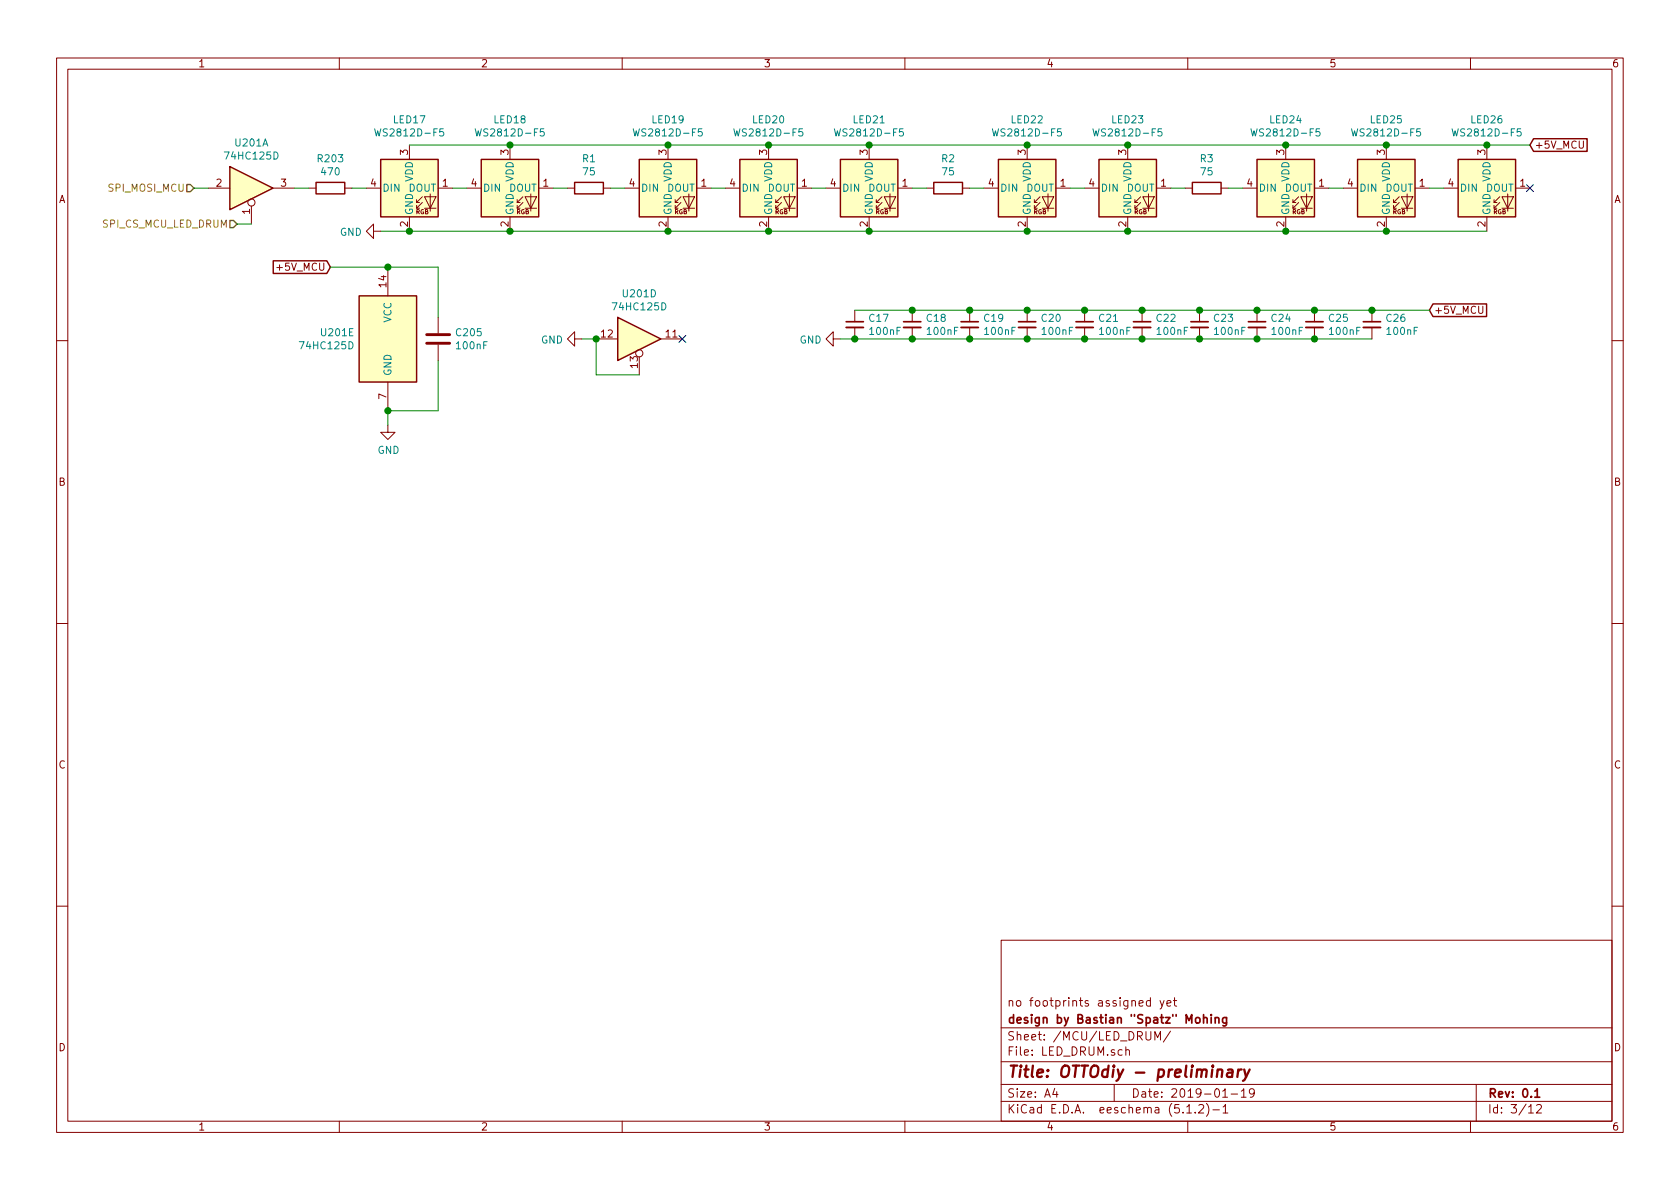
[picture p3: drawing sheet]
<svg xmlns="http://www.w3.org/2000/svg" width="297mm" height="210mm" viewBox="0 0 297 210" stroke-linecap="round" stroke-linejoin="round" font-family="sans-serif">
<g fill="none" stroke="#840000" stroke-width=".18">
<path d="M10 10.3h277v189.9h-277zM12 12.2h273v186.1h-273zM60 10.3v1.9M110 10.3v1.9M160 10.3v1.9M210 10.3v1.9M260 10.3v1.9M36.8 33.3h3.8M44.4 36.4v3.2M48.3 33.3h3.8M54.6 33.3h1.3M61 33.3h1.2"/>
<path d="M64.8 33.3h2.5M72.4 25.6v2.6M72.4 38.3v2.6M73.7 35.8h.5M74.7 35.8l-1 1v-.5M74.7 34.8l-1 1v-.5M75.1 34.8h2l-1 2zM75.1 36.8h2M76.1 34.3v3M77.5 33.3h2.5M82.5 33.3h2.6M90.2 25.6v2.6"/>
<path d="M90.2 38.3v2.6M91.4 35.8h.5M92.5 35.8l-1.1 1v-.5M92.5 34.8l-1.1 1v-.5M92.8 34.8h2.1l-1 2zM92.8 36.8h2.1M93.9 34.3v3M95.2 33.3h2.6M100.3 33.3h1.3M106.7 33.3h1.2M110.5 33.3h2.5M118.1 25.6v2.6"/>
<path d="M118.1 38.3v2.6M119.4 35.8h.5M120.4 35.8l-1 1v-.5M120.4 34.8l-1 1v-.5M120.8 34.8h2l-1 2zM120.8 36.8h2M121.8 34.3v3M123.2 33.3h2.5M128.3 33.3h2.5M135.9 25.6v2.6M135.9 38.3v2.6M137.2 35.8h.5"/>
<path d="M138.2 35.8l-1 1v-.5M138.2 34.8l-1 1v-.5M138.6 34.8h2l-1 2zM138.6 36.8h2M139.6 34.3v3M141 33.3h2.5M146 33.3h2.6M153.7 25.6v2.6M153.7 38.3v2.6M154.9 35.8h.5M156 35.8l-1.1 1v-.5M156 34.8l-1.1 1v-.5"/>
<path d="M156.3 34.8h2.1l-1 2zM156.3 36.8h2.1M157.4 34.3v3M158.7 33.3h2.6M163.8 33.3h1.3M170.2 33.3h1.2M174 33.3h2.5M181.6 25.6v2.6M181.6 38.3v2.6M182.9 35.8h.5M183.9 35.8l-1 1v-.5M183.9 34.8l-1 1v-.5"/>
<path d="M184.3 34.8h2l-1 2zM184.3 36.8h2M185.3 34.3v3M186.7 33.3h2.5M191.8 33.3h2.5M199.4 25.6v2.6M199.4 38.3v2.6M200.7 35.8h.5M201.7 35.8l-1 1v-.5M201.7 34.8l-1 1v-.5M202.1 34.8h2l-1 2zM202.1 36.8h2"/>
<path d="M203.1 34.3v3M204.5 33.3h2.5M209.5 33.3h1.3M215.9 33.3h1.3M219.7 33.3h2.5M227.3 25.6v2.6M227.3 38.3v2.6M228.6 35.8h.5M229.6 35.8l-1 1v-.5M229.6 34.8l-1 1v-.5M230 34.8h2l-1 2zM230 36.8h2"/>
<path d="M231 34.3v3M232.4 33.3h2.5M237.5 33.3h2.5M245.1 25.6v2.6M245.1 38.3v2.6M246.4 35.8h.5M247.4 35.8l-1 1v-.5M247.4 34.8l-1 1v-.5M247.8 34.8h2l-1 2zM247.8 36.8h2M248.8 34.3v3M250.2 33.3h2.5"/>
<path d="M255.3 33.3h2.5M262.9 25.6v2.6M262.9 38.3v2.6M264.2 35.8h.5M265.2 35.8l-1 1v-.5M265.2 34.8l-1 1v-.5M265.6 34.8h2l-1 2zM265.6 36.8h2M266.6 34.3v3M268 33.3h2.5M66 40.9v-1.3l-1.2 1.3 1.2 1.3v-1.3h1.3M68.6 47.2v5.1"/>
<path d="M77.5 56.1v2.8M101.6 59.9v-1.2l-1.3 1.2 1.3 1.3v-1.3h1.3M105.4 59.9h3.8M116.8 59.9h3.8M147.3 59.9v-1.2l-1.3 1.2 1.3 1.3v-1.3h1.3M151.1 54.9v2M151.1 57.9v2M161.3 54.9v2M161.3 57.9v2M171.4 54.9v2M171.4 57.9v2M181.6 54.9v2"/>
<path d="M181.6 57.9v2M191.8 54.9v2M191.8 57.9v2M201.9 54.9v2M201.9 57.9v2M212.1 54.9v2M212.1 57.9v2M222.2 54.9v2M222.2 57.9v2M232.4 54.9v2M232.4 57.9v2M242.6 54.9v2"/>
<path d="M242.6 57.9v2M10 60.2h2M68.6 75.2v1.2h1.2l-1.2 1.3-1.3-1.3h1.3M68.6 67.6v5M77.5 61v2.7M113 63.1v3.2M285 60.2h2M10 110.3h2M285 110.3h2M10 160.2h2M177 166.3h108v32h-108zM203.4 177l-.4-.1-.3 .3 .1 .6h.6"/>
<path d="M203.4 176.4v1.5M205.1 176.9l.4 1M205.8 176.9l-.5 1.4-.2 .1M206.3 177.4l.7-.1v-.3l-.4-.1-.3 .2 .1 .7h.6M207.5 176.9h.6M207.7 176.4v1.3l.4 .2M285 160.2h2M60 198.3v1.9M110 198.3v1.9M160 198.3v1.9M177 194.8h108M177 191.8h108"/>
<path d="M177 187.8h108M177 181.8h108M186.5 192.5l-.4 1h1M186.8 193v1M197 191.8v3M199.1 185.7a.37 .37 0 0 1 .6 .1v.8M199.1 185.1v1.5M202.6 182.4v1.2l.3 .3h.3l.3-.3v-1.2M204.2 183.9v-1.5l.5 1.1 .5-1.1v1.5M207 182.3l-1.3 2M209.8 195.8l.5-.5v1.5M209.8 196.8h.9"/>
<path d="M210 198.3v1.9M211.3 196.7v.1M212 195.5l.2-.2h.3l.3 .5-.9 1h.9M213.3 195.1a1.71 1.71 0 0 1 0 2.3M214.5 196.3h1.1M216.2 194h.8M216.3 195.8l.4-.5v1.5M216.3 196.8h.8M217.7 193.5h1.1M219.5 193l.4-.5v1.5M219.5 194h.8M221.8 193.2l-.3 .3h-.3l-.3-.3v-.4l.2-.2 .4-.1 .2 .2a1.13 1.13 0 0 1-.2 1.2l-.4 .1"/>
<path d="M260 198.3v1.9M261 191.8v6.5M270.3 195.8l.4-.5v1.5M270.3 196.8h.8M271.7 195.5l.2-.2h.4l.2 .5-.9 1h.9"/>
<circle cx="44.4" cy="35.8" r=".63"/>
<circle cx="113" cy="62.5" r=".63"/>
</g>
<g fill="none" stroke="#840000" stroke-width=".3">
<path d="M149.6 56.9h3.1M159.8 56.9h3M169.9 56.9h3.1M180.1 56.9h3M190.2 56.9h3.1M200.4 56.9h3.1M210.6 56.9h3M220.7 56.9h3.1M230.9 56.9h3M241 56.9h3.1M212.8 179.4v1.5M214.1 179.4v.2"/>
<path d="M214.1 179.9v1M214.9 179.9v1M216.9 179.9v1.2l-.3 .3h-.4M212.8 180.1l.2-.2 .4 .1v.9M214.9 180.1v-.1a.37 .37 0 0 1 .6 .1v.8M216.9 180l-.5-.1-.2 .3v.6l.2 .1 .5-.1M271.4 193l.4-.5v1.5M271.4 194h.8"/>
</g>
<path d="M215.3 189.3a.5 .5 0 0 1 .8 .1l-.1 1M217.1 189.2h.8l-.1 1.2M217.9 189.6l-.7 .1a.41 .41 0 0 0-.3 .3 .41 .41 0 0 0 .2 .4l.7-.1M218.9 189.1l-.1 1.3M219.5 189.1a.55 .55 0 0 0-.6 .4M220 189.1l.3 1.3M221 189.1l-.9 1.8-.3 .2" fill="none" stroke="#840000" stroke-width=".41"/>
<path d="M33 32.6h.7l.6 .7-.6 .6h-.7zM40.6 39h.7l.6 .6-.6 .7h-.7z" fill="none" stroke="#848400" stroke-width=".25"/>
<g fill="#ffffc2" stroke="#ffffc2" stroke-width=".18">
<path d="M40.6 29.5l7.7 3.8-7.7 3.8z"/>
<path d="M63.5 52.3h10.2v15.3h-10.2z"/>
<path d="M67.3 28.2h10.2v10.1h-10.2z"/>
<path d="M85.1 28.2h10.1v10.1h-10.1z"/>
<path d="M113 28.2h10.2v10.1h-10.2z"/>
<path d="M130.8 28.2h10.2v10.1h-10.2z"/>
<path d="M148.6 28.2h10.1v10.1h-10.1z"/>
<path d="M176.5 28.2h10.2v10.1h-10.2z"/>
<path d="M194.3 28.2h10.2v10.1h-10.2z"/>
<path d="M222.2 28.2h10.2v10.1h-10.2z"/>
<path d="M240 28.2h10.2v10.1h-10.2z"/>
<path d="M257.8 28.2h10.2v10.1h-10.2z"/>
<path d="M109.2 56.1l7.6 3.8-7.6 3.8z"/>
</g>
<g fill="none" stroke="#840000" stroke-width=".25">
<path d="M40.6 29.5l7.7 3.8-7.7 3.8zM55.9 32.3h5.1v2h-5.1zM67.3 28.2h10.2v10.1h-10.2zM85.1 28.2h10.1v10.1h-10.1zM101.6 32.3h5.1v2h-5.1zM113 28.2h10.2v10.1h-10.2zM130.8 28.2h10.2v10.1h-10.2zM148.6 28.2h10.1v10.1h-10.1zM165.1 32.3h5.1v2h-5.1zM176.5 28.2h10.2v10.1h-10.2zM194.3 28.2h10.2v10.1h-10.2zM210.8 32.3h5.1v2h-5.1z"/>
<path d="M222.2 28.2h10.2v10.1h-10.2zM240 28.2h10.2v10.1h-10.2zM257.8 28.2h10.2v10.1h-10.2zM271.1 24.5h9.5v2.3h-9.5l-.6-1.2zM48.3 46.1h9.5l.6 1.1-.6 1.2h-9.5zM63.5 52.3h10.2v15.3h-10.2zM109.2 56.1l7.6 3.8-7.6 3.8zM253.4 53.7h9.4v2.3h-9.4l-.7-1.1z"/>
</g>
<g fill="none" stroke="#008400" stroke-width=".18">
<path d="M34.3 33.3h2.5M41.9 39.6h2.5M52.1 33.3h2.5M62.2 33.3h2.6M72.4 25.6h198.1M80 33.3h2.5M97.8 33.3h2.5M107.9 33.3h2.6M125.7 33.3h2.6M143.5 33.3h2.5M161.3 33.3h2.5M171.4 33.3h2.6"/>
<path d="M189.2 33.3h2.6M207 33.3h2.5M217.2 33.3h2.5M234.9 33.3h2.6M252.7 33.3h2.6M58.4 47.2h19.1v8.9M67.3 40.9h195.6M102.9 59.9h2.5v6.4h7.6M148.6 59.9h94M151.1 54.9h101.6M77.5 63.7v8.9h-8.9v2.6"/>
</g>
<path d="M75.4 59.2h4.1M75.4 60.7h4.1" fill="none" stroke="#840000" stroke-width=".51"/>
<g fill="#008400" stroke="#008400" stroke-width=".25">
<circle cx="68.6" cy="47.2" r=".51"/>
<circle cx="68.6" cy="72.6" r=".51"/>
<circle cx="90.2" cy="25.6" r=".51"/>
<circle cx="118.1" cy="25.6" r=".51"/>
<circle cx="135.9" cy="25.6" r=".51"/>
<circle cx="153.7" cy="25.6" r=".51"/>
<circle cx="181.6" cy="25.6" r=".51"/>
<circle cx="199.4" cy="25.6" r=".51"/>
<circle cx="227.3" cy="25.6" r=".51"/>
<circle cx="245.1" cy="25.6" r=".51"/>
<circle cx="262.9" cy="25.6" r=".51"/>
<circle cx="72.4" cy="40.9" r=".51"/>
<circle cx="90.2" cy="40.9" r=".51"/>
<circle cx="118.1" cy="40.9" r=".51"/>
<circle cx="135.9" cy="40.9" r=".51"/>
<circle cx="153.7" cy="40.9" r=".51"/>
<circle cx="181.6" cy="40.9" r=".51"/>
<circle cx="199.4" cy="40.9" r=".51"/>
<circle cx="227.3" cy="40.9" r=".51"/>
<circle cx="245.1" cy="40.9" r=".51"/>
<circle cx="161.3" cy="54.9" r=".51"/>
<circle cx="171.5" cy="54.9" r=".51"/>
<circle cx="181.6" cy="54.9" r=".51"/>
<circle cx="191.8" cy="54.9" r=".51"/>
<circle cx="201.9" cy="54.9" r=".51"/>
<circle cx="212.1" cy="54.9" r=".51"/>
<circle cx="222.3" cy="54.9" r=".51"/>
<circle cx="232.4" cy="54.9" r=".51"/>
<circle cx="242.6" cy="54.9" r=".51"/>
<circle cx="151.1" cy="59.9" r=".51"/>
<circle cx="161.3" cy="59.9" r=".51"/>
<circle cx="171.5" cy="59.9" r=".51"/>
<circle cx="181.6" cy="59.9" r=".51"/>
<circle cx="191.8" cy="59.9" r=".51"/>
<circle cx="201.9" cy="59.9" r=".51"/>
<circle cx="212.1" cy="59.9" r=".51"/>
<circle cx="222.3" cy="59.9" r=".51"/>
<circle cx="232.4" cy="59.9" r=".51"/>
<circle cx="105.4" cy="59.9" r=".51"/>
</g>
<g fill="none" stroke="#008484" stroke-width=".18">
<path d="M66.2 22.8l.3 1.2 .3-.9 .2 .9 .3-1.2M78.4 22.8h-.6l-.1 .6 .5-.1 .3 .2v.3l-.3 .2-.5-.1M84 22.8l.3 1.2 .3-.9 .2 .9 .3-1.2M96.2 22.8h-.6l-.1 .6 .5-.1 .2 .2v.3l-.2 .2-.5-.1M112 22.8l.3 1.2 .2-.9 .3 .9 .3-1.2M124.1 22.8h-.6l-.1 .6 .5-.1 .3 .2v.3l-.3 .2-.5-.1M129.7 22.8l.3 1.2 .3-.9 .2 .9 .3-1.2M141.9 22.8h-.6l-.1 .6 .5-.1 .3 .2v.3l-.3 .2-.5-.1M147.5 22.8l.3 1.2 .3-.9 .2 .9 .3-1.2M159.7 22.8h-.6l-.1 .6 .5-.1 .2 .2v.3l-.2 .2-.5-.1M175.5 22.8l.3 1.2 .2-.9 .3 .9 .3-1.2M187.6 22.8h-.6l-.1 .6 .5-.1 .3 .2v.3l-.3 .2-.5-.1"/>
<path d="M193.2 22.8l.3 1.2 .3-.9 .2 .9 .3-1.2M205.4 22.8h-.6l-.1 .6 .5-.1 .3 .2v.3l-.3 .2-.5-.1M221.2 22.8l.3 1.2 .2-.9 .3 .9 .3-1.2M233.3 22.8h-.6v.6l.4-.1 .3 .2v.3l-.3 .2-.4-.1M239 22.8l.3 1.2 .2-.9 .3 .9 .3-1.2M251.1 22.8h-.6l-.1 .6 .5-.1 .3 .2v.3l-.3 .2-.5-.1M256.7 22.8l.3 1.2 .3-.9 .2 .9 .3-1.2M268.9 22.8h-.6l-.1 .6 .5-.1 .3 .2v.3l-.3 .2-.5-.1"/>
</g>
<path d="M149.6 57.9h3.1M159.8 57.9h3M169.9 57.9h3.1M180.1 57.9h3M190.2 57.9h3.1M200.4 57.9h3.1M210.6 57.9h3M220.7 57.9h3.1M230.9 57.9h3M241 57.9h3.1" fill="none" stroke="#840000" stroke-width=".33"/>
<path d="M269.9 32.7l1.2 1.2M271.1 32.7l-1.2 1.2M120 59.3l1.3 1.2M121.3 59.3l-1.3 1.2" fill="none" stroke="#000084" stroke-width=".18"/>
<text font-size="2.8" fill="#840000" x="178" y="190.5">Title: OTTOdiy - preliminary</text>
<g font-size="2.1" fill="#840000">
<text x="178" y="178">no footprints assigned yet</text>
<text x="178" y="184">Sheet: /MCU/LED_DRUM/</text>
<text x="178" y="181">design by Bastian &quot;Spatz&quot; Mohing</text>
<text x="178" y="186.7">File: LED_DRUM.sch</text>
<text x="178" y="196.9">KiCad E.D.A. eeschema (5.1.2)-1</text>
<text x="178" y="194.1">Size: A4</text>
<text x="200" y="194.1">Date: 2019-01-19</text>
<text x="263" y="194.1">Rev: 0.1</text>
<text x="263" y="196.9">Id: 3/12</text>
</g>
<g font-size="1.8" fill="#840000">
<text x="35" y="11.9">1</text>
<text x="85" y="11.9">2</text>
<text x="135" y="11.9">3</text>
<text x="185" y="11.9">4</text>
<text x="235" y="11.9">5</text>
<text x="285" y="11.9">6</text>
<text x="72.1" y="27.4" transform="rotate(-90 72.1 27.4)">3</text>
<text x="89.9" y="27.4" transform="rotate(-90 89.9 27.4)">3</text>
<text x="117.9" y="27.4" transform="rotate(-90 117.9 27.4)">3</text>
<text x="135.6" y="27.4" transform="rotate(-90 135.6 27.4)">3</text>
<text x="153.4" y="27.4" transform="rotate(-90 153.4 27.4)">3</text>
<text x="181.4" y="27.4" transform="rotate(-90 181.4 27.4)">3</text>
<text x="199.1" y="27.4" transform="rotate(-90 199.1 27.4)">3</text>
<text x="227.1" y="27.4" transform="rotate(-90 227.1 27.4)">3</text>
<text x="244.9" y="27.4" transform="rotate(-90 244.9 27.4)">3</text>
<text x="262.6" y="27.4" transform="rotate(-90 262.6 27.4)">3</text>
<text x="271.3" y="26.3">+5V_MCU</text>
<text x="10.4" y="35.9">A</text>
<text x="38.3" y="33">2</text>
<text x="49.7" y="33">3</text>
<text x="65.6" y="33">4</text>
<text x="78.3" y="33">1</text>
<text x="83.3" y="33">4</text>
<text x="96" y="33">1</text>
<text x="111.3" y="33">4</text>
<text x="124" y="33">1</text>
<text x="129.1" y="33">4</text>
<text x="141.8" y="33">1</text>
<text x="146.8" y="33">4</text>
<text x="159.5" y="33">1</text>
<text x="174.8" y="33">4</text>
<text x="187.5" y="33">1</text>
<text x="192.6" y="33">4</text>
<text x="205.3" y="33">1</text>
<text x="220.5" y="33">4</text>
<text x="233.2" y="33">1</text>
<text x="238.3" y="33">4</text>
<text x="251" y="33">1</text>
<text x="256.1" y="33">4</text>
<text x="268.8" y="33">1</text>
<text x="285.4" y="35.9">A</text>
<text x="44.2" y="37.9" transform="rotate(-90 44.2 37.9)">1</text>
<text x="72.1" y="40.1" transform="rotate(-90 72.1 40.1)">2</text>
<text x="89.9" y="40.1" transform="rotate(-90 89.9 40.1)">2</text>
<text x="117.9" y="40.1" transform="rotate(-90 117.9 40.1)">2</text>
<text x="135.6" y="40.1" transform="rotate(-90 135.6 40.1)">2</text>
<text x="153.4" y="40.1" transform="rotate(-90 153.4 40.1)">2</text>
<text x="181.4" y="40.1" transform="rotate(-90 181.4 40.1)">2</text>
<text x="199.1" y="40.1" transform="rotate(-90 199.1 40.1)">2</text>
<text x="227.1" y="40.1" transform="rotate(-90 227.1 40.1)">2</text>
<text x="244.9" y="40.1" transform="rotate(-90 244.9 40.1)">2</text>
<text x="262.6" y="40.1" transform="rotate(-90 262.6 40.1)">2</text>
<text x="49.4" y="47.9">+5V_MCU</text>
<text x="68.3" y="50.7" transform="rotate(-90 68.3 50.7)">14</text>
<text x="106.3" y="59.7">12</text>
<text x="117.8" y="59.7">11</text>
<text x="253.5" y="55.5">+5V_MCU</text>
<text x="112.8" y="65" transform="rotate(-90 112.8 65)">13</text>
<text x="68.3" y="70.6" transform="rotate(-90 68.3 70.6)">7</text>
<text x="10.4" y="85.9">B</text>
<text x="285.4" y="85.9">B</text>
<text x="10.4" y="135.9">C</text>
<text x="285.4" y="135.9">C</text>
<text x="10.4" y="185.9">D</text>
<text x="285.4" y="185.9">D</text>
<text x="35" y="199.9">1</text>
<text x="85" y="199.9">2</text>
<text x="135" y="199.9">3</text>
<text x="185" y="199.9">4</text>
<text x="235" y="199.9">5</text>
<text x="285" y="199.9">6</text>
</g>
<g font-size="1.8" fill="#008484">
<text x="69.6" y="21.8">LED17</text>
<text x="87.4" y="21.8">LED18</text>
<text x="115.4" y="21.8">LED19</text>
<text x="133.1" y="21.8">LED20</text>
<text x="150.9" y="21.8">LED21</text>
<text x="178.9" y="21.8">LED22</text>
<text x="196.6" y="21.8">LED23</text>
<text x="224.6" y="21.8">LED24</text>
<text x="242.4" y="21.8">LED25</text>
<text x="260.1" y="21.8">LED26</text>
<text x="40.1" y="28.2">74HC125D</text>
<text x="41.7" y="25.9">U201A</text>
<text x="56.3" y="28.7">R203</text>
<text x="67" y="24.1">WS2812D-F5</text>
<text x="84.8" y="24.1">WS2812D-F5</text>
<text x="103" y="28.7">R1</text>
<text x="112.8" y="24.1">WS2812D-F5</text>
<text x="130.5" y="24.1">WS2812D-F5</text>
<text x="148.3" y="24.1">WS2812D-F5</text>
<text x="166.5" y="28.7">R2</text>
<text x="176.3" y="24.1">WS2812D-F5</text>
<text x="194" y="24.1">WS2812D-F5</text>
<text x="212.2" y="28.7">R3</text>
<text x="222" y="24.1">WS2812D-F5</text>
<text x="239.8" y="24.1">WS2812D-F5</text>
<text x="257.5" y="24.1">WS2812D-F5</text>
<text x="56.9" y="31">470</text>
<text x="67.6" y="33.9">DIN</text>
<text x="72.2" y="33.9">DOUT</text>
<text x="73" y="32.2" transform="rotate(-90 73 32.2)">VDD</text>
<text x="85.3" y="33.9">DIN</text>
<text x="90" y="33.9">DOUT</text>
<text x="90.8" y="32.2" transform="rotate(-90 90.8 32.2)">VDD</text>
<text x="103.2" y="31">75</text>
<text x="113.3" y="33.9">DIN</text>
<text x="117.9" y="33.9">DOUT</text>
<text x="118.7" y="32.2" transform="rotate(-90 118.7 32.2)">VDD</text>
<text x="131.1" y="33.9">DIN</text>
<text x="135.7" y="33.9">DOUT</text>
<text x="136.5" y="32.2" transform="rotate(-90 136.5 32.2)">VDD</text>
<text x="148.8" y="33.9">DIN</text>
<text x="153.5" y="33.9">DOUT</text>
<text x="154.3" y="32.2" transform="rotate(-90 154.3 32.2)">VDD</text>
<text x="166.7" y="31">75</text>
<text x="176.8" y="33.9">DIN</text>
<text x="181.4" y="33.9">DOUT</text>
<text x="182.2" y="32.2" transform="rotate(-90 182.2 32.2)">VDD</text>
<text x="194.6" y="33.9">DIN</text>
<text x="199.2" y="33.9">DOUT</text>
<text x="200" y="32.2" transform="rotate(-90 200 32.2)">VDD</text>
<text x="212.4" y="31">75</text>
<text x="222.5" y="33.9">DIN</text>
<text x="227.2" y="33.9">DOUT</text>
<text x="228" y="32.2" transform="rotate(-90 228 32.2)">VDD</text>
<text x="240.3" y="33.9">DIN</text>
<text x="244.9" y="33.9">DOUT</text>
<text x="245.7" y="32.2" transform="rotate(-90 245.7 32.2)">VDD</text>
<text x="258.1" y="33.9">DIN</text>
<text x="262.7" y="33.9">DOUT</text>
<text x="263.5" y="32.2" transform="rotate(-90 263.5 32.2)">VDD</text>
<text x="60.1" y="41.7">GND</text>
<text x="73" y="38.1" transform="rotate(-90 73 38.1)">GND</text>
<text x="90.8" y="38.1" transform="rotate(-90 90.8 38.1)">GND</text>
<text x="118.7" y="38.1" transform="rotate(-90 118.7 38.1)">GND</text>
<text x="136.5" y="38.1" transform="rotate(-90 136.5 38.1)">GND</text>
<text x="154.3" y="38.1" transform="rotate(-90 154.3 38.1)">GND</text>
<text x="182.2" y="38.1" transform="rotate(-90 182.2 38.1)">GND</text>
<text x="200" y="38.1" transform="rotate(-90 200 38.1)">GND</text>
<text x="228" y="38.1" transform="rotate(-90 228 38.1)">GND</text>
<text x="245.7" y="38.1" transform="rotate(-90 245.7 38.1)">GND</text>
<text x="263.5" y="38.1" transform="rotate(-90 263.5 38.1)">GND</text>
<text x="110.3" y="52.6">U201D</text>
<text x="56.9" y="59.5">U201E</text>
<text x="69.2" y="57.1" transform="rotate(-90 69.2 57.1)">VCC</text>
<text x="80.8" y="59.5">C205</text>
<text x="108.7" y="54.9">74HC125D</text>
<text x="153.7" y="56.9">C17</text>
<text x="153.9" y="59.2">100nF</text>
<text x="163.9" y="56.9">C18</text>
<text x="164.1" y="59.2">100nF</text>
<text x="174.1" y="56.9">C19</text>
<text x="174.2" y="59.2">100nF</text>
<text x="184.2" y="56.9">C20</text>
<text x="184.4" y="59.2">100nF</text>
<text x="194.4" y="56.9">C21</text>
<text x="194.6" y="59.2">100nF</text>
<text x="204.5" y="56.9">C22</text>
<text x="204.7" y="59.2">100nF</text>
<text x="214.7" y="56.9">C23</text>
<text x="214.9" y="59.2">100nF</text>
<text x="224.9" y="56.9">C24</text>
<text x="225" y="59.2">100nF</text>
<text x="235" y="56.9">C25</text>
<text x="235.2" y="59.2">100nF</text>
<text x="245.2" y="56.9">C26</text>
<text x="245.4" y="59.2">100nF</text>
<text x="53.3" y="61.8">74HC125D</text>
<text x="80.8" y="61.8">100nF</text>
<text x="95.7" y="60.8">GND</text>
<text x="141.4" y="60.8">GND</text>
<text x="69.2" y="66.5" transform="rotate(-90 69.2 66.5)">GND</text>
<text x="66.8" y="80.3">GND</text>
</g>
<g font-size="1.8" fill="#848400">
<text x="19.4" y="33.9">SPI_MOSI_MCU</text>
<text x="18.3" y="40.3">SPI_CS_MCU_LED_DRUM</text>
</g>
<g font-size="1.1" fill="#840000">
<text x="73.5" y="37.9">RGB</text>
<text x="91.3" y="37.9">RGB</text>
<text x="119.2" y="37.9">RGB</text>
<text x="137" y="37.9">RGB</text>
<text x="154.8" y="37.9">RGB</text>
<text x="182.7" y="37.9">RGB</text>
<text x="200.5" y="37.9">RGB</text>
<text x="228.4" y="37.9">RGB</text>
<text x="246.2" y="37.9">RGB</text>
<text x="264" y="37.9">RGB</text>
</g>
</svg>
